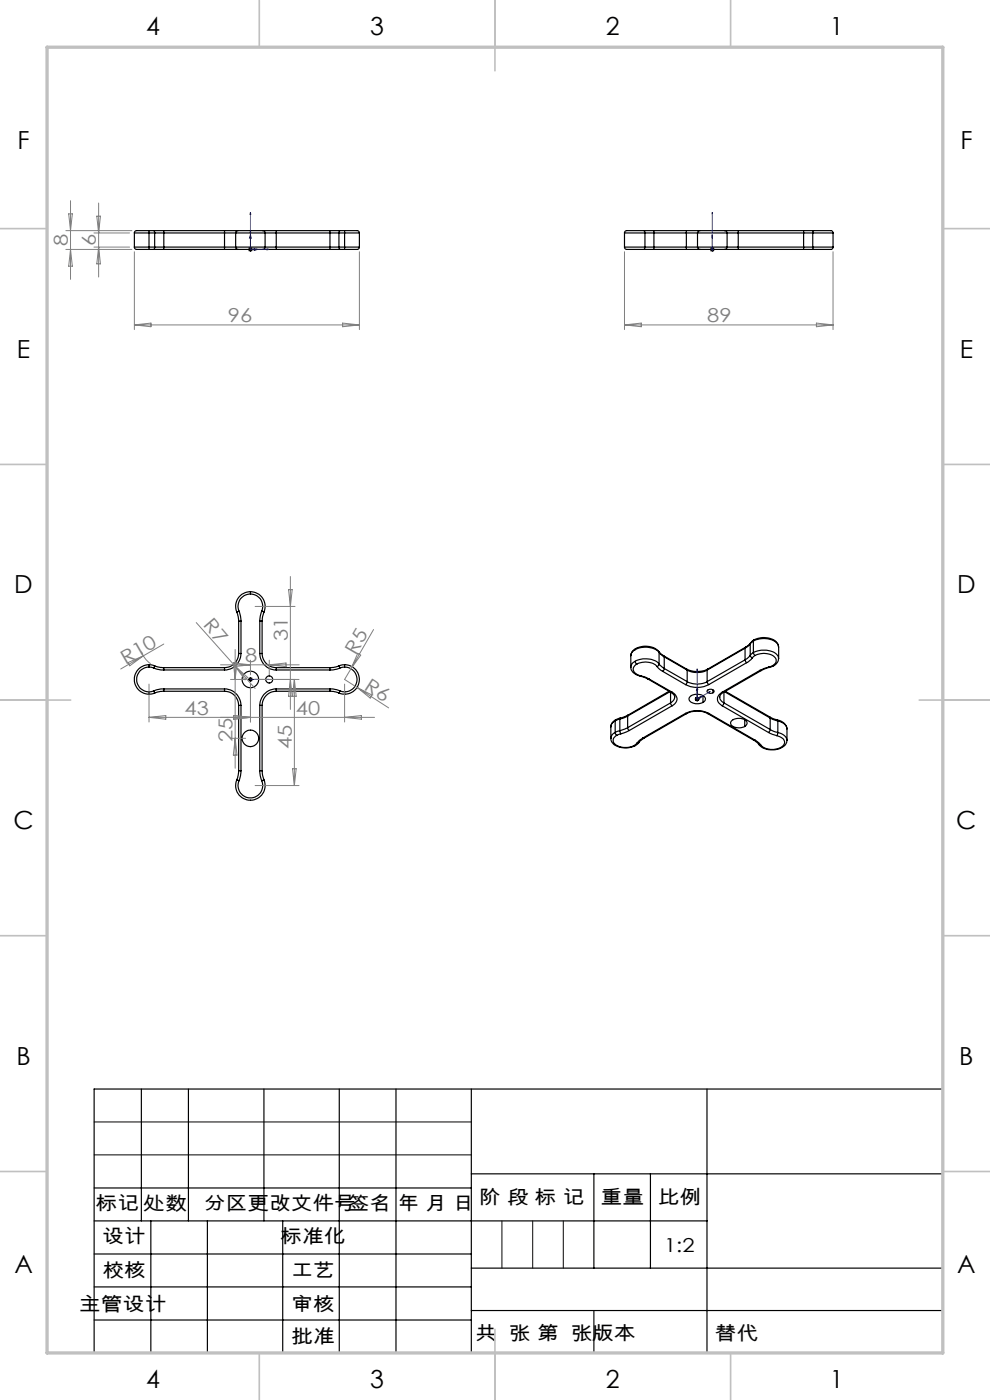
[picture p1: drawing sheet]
<svg xmlns="http://www.w3.org/2000/svg" width="210mm" height="297mm" viewBox="0 0 210 297" stroke-linecap="round" stroke-linejoin="round" font-family="sans-serif">
<g fill="none" stroke="#000" stroke-width=".25">
<path d="M28.5 52.4l.1 .3 .3 .2h2.7M28.5 49.4h3.1M28.5 52.4h3.1M28.5 49.4v3M31.6 48.9h-2.7l-.3 .2-.1 .3M31.6 52.4h1.2M31.6 52.4v.5M31.6 52.9h1M31.6 48.9v.5M31.6 49.4h1.2M31.6 48.9h1M31.6 49.4v3"/>
<path d="M32.6 48.9l.2 .5M32.6 48.9h2.1M32.6 52.9h2.1M32.8 52.4l-.2 .5M32.8 49.4h1.9M32.8 52.4h1.9M32.8 49.4v3M34.7 48.9v.5M34.7 52.4v.5M34.7 49.4v3M34.7 49.4h12.9M34.7 48.9h12.9"/>
<path d="M34.7 52.4h12.9M34.7 52.9h12.9M47.6 52.4v.5M47.6 52.9h2.9M47.6 48.9v.5M47.6 48.9h2.9M47.6 52.4h2.4M47.6 49.4h2.4M47.6 49.4v3M50 52.4l.2 .4 .3 .1M50 49.4h3.1M50 52.4h3.1"/>
<path d="M50 49.4v3M50.5 48.9l-.4 .2-.1 .3M50.5 48.9h2.6M50.5 52.9h2.6M53.1 48.9v.5M53.1 52.9h2.6M53.1 52.4v.5M53.1 48.9h2.6M53.1 52.4h3.1M53.1 49.4h3.1M55.7 48.9l.3 .1 .2 .4M55.7 48.9h2.9"/>
<path d="M55.7 52.9h2.9M56.2 52.4l-.2 .4-.3 .1M56.2 49.4h2.4M56.2 52.4h2.4M56.2 49.4v3M58.6 48.9v.5M58.6 52.4v.5M58.6 49.4v3M58.6 49.4h11.4M58.6 48.9h11.4M58.6 52.4h11.4M58.6 52.9h11.4"/>
<path d="M70 49.4h1.9M70 48.9v.5M70 48.9h2.1M70 52.4h1.9M70 52.4v.5M70 52.9h2.1M70 49.4v3M71.9 52.4h1.2M71.9 49.4h1.2M71.9 52.4l.2 .5M71.9 49.4v3M72.1 52.9h1"/>
<path d="M72.1 48.9l-.2 .5M72.1 48.9h1M73.1 48.9h2.7l.4 .2v.3M73.1 52.4v.5M73.1 48.9v.5M73.1 52.4h3.1M73.1 49.4h3.1M73.1 49.4v3M76.2 52.4v.3l-.4 .2h-2.7M76.2 49.4v3M132.5 49.4h4.3M132.5 52.4h4.3"/>
<path d="M132.5 52.4v.3l.4 .2h3.7M132.5 49.4v3M136.6 48.9l.2 .5M136.6 48.9h-3.7l-.4 .2v.3M136.6 48.9h2.1M136.6 52.9h2.1M136.8 52.4l-.2 .5M136.8 49.4h1.9M136.8 52.4h1.9M136.8 49.4v3M138.7 48.9v.5M138.7 52.4v.5"/>
<path d="M138.7 49.4h6.9M138.7 48.9h6.9M138.7 52.4h6.9M138.7 52.9h6.9M138.7 49.4v3M145.6 48.9v.5M145.6 48.9h2.9M145.6 52.4v.5M145.6 52.9h2.9M145.6 49.4h2.4M145.6 52.4h2.4M145.6 49.4v3"/>
<path d="M148 52.4l.2 .4 .3 .1M148 52.4h6.2M148 49.4h6.2M148 49.4v3M148.5 52.9h5.2M148.5 48.9l-.3 .1-.2 .4M148.5 48.9h5.2M153.7 48.9l.3 .1 .2 .4M153.7 48.9h2.9M153.7 52.9h2.9M154.2 52.4l-.2 .4-.3 .1M154.2 49.4h2.4"/>
<path d="M154.2 52.4h2.4M154.2 49.4v3M156.6 48.9v.5M156.6 52.4v.5M156.6 49.4h13.9M156.6 48.9h13.9M156.6 52.4h13.9M156.6 52.9h13.9M156.6 49.4v3M170.5 52.4h1.9M170.5 52.4v.5M170.5 52.9h2.1"/>
<path d="M170.5 49.4h1.9M170.5 48.9v.5M170.5 48.9h2.1M170.5 49.4v3M172.4 52.4h4.3M172.4 52.4l.2 .5M172.4 49.4h4.3M172.4 49.4v3M172.6 48.9h3.7l.3 .2 .1 .3M172.6 48.9l-.2 .5M176.7 52.4l-.1 .3-.3 .2h-3.7M176.7 49.4v3"/>
<path d="M50.2 129.9l.4 1.9M50.6 138.6a3 3 0 0 1-3 3M50.6 138.6h.5M50.6 131.8h.5M50.6 131.8v6.8M50.7 129.6l.4 2.2M50.7 129.6l-.5 .3M51.1 138.6a3.5 3.5 0 0 1-3.5 3.5M51.1 131.8v6.8M53.1 126a2.6 2.6 0 0 0-2.4 3.6M53.1 126a2.6 2.6 0 0 1 2.4 3.6M53.1 125.5a3.1 3.1 0 0 1 2.9 4.4"/>
<path d="M53.1 125.5v.5M53.1 125.5a3.1 3.1 0 0 0-2.9 4.4M55.1 138.6a3.5 3.5 0 0 0 3.5 3.5M55.1 138.6h.5M55.1 131.8h.5M55.1 131.8v6.8M55.5 129.6l-.4 2.2M55.5 129.6l.5 .3M55.6 138.6a3 3 0 0 0 3 3M55.6 131.8v6.8M56 129.9l-.4 1.9M133.8 139.1v2.5"/>
<path d="M134.7 137.8a4.4 4.4 0 0 1 5.1 .6M134.7 137.8l-.6 .6-.3 .7M134.8 137.6a4.2 4.2 0 0 1 5 .7M134.8 137.6a1.69 1.69 0 0 0-1 1.5M134.8 137.6l-.1 .2M139.8 138.3l1 .8M139.8 138.3v.1M139.8 138.4l1.1 .9M139.8 138.4v2.5M140.8 139.1l.1 .2M140.8 139.1l4.9 2.9M140.9 139.3v2.5"/>
<path d="M140.9 139.3l4.9 2.9M158 140l.4 .6M158 137.5v2.5M158 140l-8 4.6M158 137.5l-8 4.7M158.2 137.3l-.2 .2M158.2 137.3l-8.1 4.7M159.1 139l.1 .3 .4 .3M159.1 139l-1.1 1M159.1 136.6l-1.1 .9M159.1 136.6v2.4M159.2 136.4l-1 .9"/>
<path d="M159.2 136.4l-.1 .2M159.6 139.6l-1.2 1M159.8 138.4l.4 .7M159.8 138.4l-.7 .6M159.8 136l-.7 .6M159.8 136a4.4 4.4 0 0 1 5.2 .7l.2 .6v2.4a2.45 2.45 0 0 0-2.6-1.8 5.4 5.4 0 0 0-2.8 .5M159.8 136v2.4M159.9 135.8a4.2 4.2 0 0 1 5 .7l.2 .8M159.9 135.8l-.7 .6M159.9 135.8l-.1 .2M160.2 139.1l-.6 .5M160.2 139.1a3.6 3.6 0 0 1 4.4 .6 1.18 1.18 0 0 1-.7 1.5"/>
<path d="M165.1 139.7a1.73 1.73 0 0 1-1 1.5M31.6 141.5a2.61 2.61 0 0 0-2.6 2.6 2.61 2.61 0 0 0 2.6 2.7M31.6 141.5l1 .2M31.6 146.8v.5M31.6 141a3.1 3.1 0 0 0-3.1 3.1 3.1 3.1 0 0 0 3.1 3.2M31.6 141v.5M31.6 141l1.2 .2M32.6 146.6l-1 .2M32.6 141.7l.8 .3 1.3 .1M32.6 146.6l.2 .4M32.8 147l-1.2 .3M32.8 141.2l-.2 .5"/>
<path d="M32.8 141.2l1.2 .4h.7M34.7 146.2l-1.3 .1-.8 .3M34.7 146.2v.4M34.7 146.6l-.7 .1-1.2 .3M34.7 141.6v.5M34.7 146.2h12.9M34.7 142.1h12.9M34.7 146.6h12.9M34.7 141.6h12.9M47.6 146.2a3.5 3.5 0 0 1 3.5 3.4M47.6 146.6a3 3 0 0 1 3 3M47.6 146.2v.4"/>
<path d="M47.6 141.6v.5M50.6 149.6h.5M50.6 149.6v13.9M51.1 149.6v13.9M55.1 149.6h.5M55.1 149.6v13.9M55.6 149.6v13.9M58.6 146.2a3.5 3.5 0 0 0-3.5 3.4M58.6 146.6a3 3 0 0 0-3 3M58.6 146.2v.4M58.6 141.6v.5M58.6 146.2h11.4"/>
<path d="M58.6 142.1h11.4M58.6 146.6h11.4M58.6 141.6h11.4M70 146.2l1.3 .1 .8 .3M70 146.6l.7 .1 1.2 .3M70 146.2v.4M70 141.6v.5M71.9 147l1.2 .3M71.9 141.2l-1.2 .4h-.7M71.9 141.2l.2 .5M72.1 141.7l-.8 .3-1.3 .1M72.1 146.6l1 .2"/>
<path d="M72.1 146.6l-.2 .4M73.1 141.5l-1 .2M73.1 141.5a2.61 2.61 0 0 1 2.6 2.6 2.61 2.61 0 0 1-2.6 2.7M73.1 146.8v.5M73.1 141v.5M73.1 141a3.1 3.1 0 0 1 3.1 3.1 3.1 3.1 0 0 1-3.1 3.2M73.1 141l-1.2 .2M129.6 156.7a2.26 2.26 0 0 0 2.3 1.9 4.4 4.4 0 0 0 2.9-.5M129.6 154.2v2.5M130.5 155.4l.3 .6M130.5 155.4l-.7 .5-.2 .8M130.5 152.9l-.7 .6-.2 .7"/>
<path d="M130.5 152.9v2.5M130.6 152.7a1.69 1.69 0 0 0-1 1.5M130.6 152.7l-.1 .2M130.8 156a1.17 1.17 0 0 0-.7 1.2 1.17 1.17 0 0 0 1 1.1 4.2 4.2 0 0 0 3.4-.2M131.5 155l.2 .7M131.5 155l-1 .4M131.5 152.5l-1 .4M131.5 152.5v2.5M131.6 152.3l-1 .4M131.6 152.3l-.1 .2M131.7 155.7l-.9 .3M133.1 154.4l.4 .6"/>
<path d="M133.1 154.4l-1.6 .6M133.1 151.9l-1.6 .6M133.1 151.9v2.5M133.2 151.7l-1.6 .6M133.2 151.7l-.1 .2M133.5 155l-1.8 .7M133.8 141.6a2.22 2.22 0 0 0 2 1.8M134.5 158.1h.3M134.7 140.3a4.5 4.5 0 0 1 5.1 .6M134.7 140.3l.4 .6M134.7 140.3l-.6 .5-.3 .8M135.1 140.9a1.17 1.17 0 0 0-.8 1.2 1.17 1.17 0 0 0 1 1.1l.6 .2"/>
<path d="M135.1 140.9a3.8 3.8 0 0 1 4.2 .5M135.1 157.7l-.6 .4M135.5 157.5l-.7 .6M135.5 157.5l-.4 .2M135.8 143.4l1.7 .7M135.9 143.4l1.8 .7M135.9 143.4h-.1M136.3 156.6l-1.2 1.1M136.3 156.6h.3M136.6 156.6l-1.1 .9M137.5 144.1h.2M137.5 144.1l4.8 2.8"/>
<path d="M137.7 144.1l4.9 2.8M139.3 141.4l1.2 1M139.8 140.9l-.1 .3-.4 .2M139.8 140.9l1.1 .9M140.5 142.4l4.9 2.8M140.9 141.8l-.4 .6M140.9 141.8l4.9 2.8M141.9 146.6l-8.7 5.1M142.1 146.8l-9 5.1M142.2 149.1l.4 .6M142.2 149.1l-9.1 5.3M142.2 146.8v2.3"/>
<path d="M142.3 146.9a1.16 1.16 0 0 1 .8 1.1 1.16 1.16 0 0 1-.9 1.1M142.6 146.9a1.51 1.51 0 0 1 1 1.4 1.51 1.51 0 0 1-1 1.4M142.6 146.9h-.3M142.6 149.7l-9.1 5.3M145.4 151.3a5.6 5.6 0 0 1 5 0M145.4 145.2a5.4 5.4 0 0 0 5 0M145.4 151.3l.3 .1M145.4 151.3l-9.1 5.3M145.7 142a5.2 5.2 0 0 0 4.4 0M145.7 151.4a4.9 4.9 0 0 1 4.4 0M145.7 142l.1 .2M145.7 151.4l-9.1 5.2"/>
<path d="M145.8 144.6l-.4 .6M145.8 144.6a4.5 4.5 0 0 0 4.2 0M145.8 142.2a4.8 4.8 0 0 0 4.2 0M145.8 142.2v2.4M146.3 147.8a2.32 2.32 0 0 1 3.3 .3 1.24 1.24 0 0 1-1.5 1.2 1.58 1.58 0 0 1-1.9-1.1zM149.1 147.6v1.4M150 144.6l.4 .6M150 142.2v2.4M150.1 146.4a.81 .81 0 0 1 1.3 .4 .91 .91 0 0 1-1.4-.2zM150.1 142l-.1 .2M150.1 151.4l9.8 5.7M150.4 151.3l-.3 .1"/>
<path d="M150.4 151.3l9.8 5.7M151.2 146.4v.6M153.2 146.9a1.52 1.52 0 0 0-1 1.4 1.52 1.52 0 0 0 1 1.4M153.2 146.9h.3M153.2 149.7l9.8 5.7M153.5 146.9a1.16 1.16 0 0 0-.8 1.1 1.16 1.16 0 0 0 .9 1.1M153.6 149.1l-.4 .6M153.6 149.1l9.8 5.7M153.6 146.8v2.3M153.7 146.8l9.7 5.5M153.8 146.6l9.5 5.5M155.2 153a2.35 2.35 0 0 1 3.2 .2 1.23 1.23 0 0 1-1.4 1.2 1.76 1.76 0 0 1-2-1z"/>
<path d="M158 152.7v1.4M158.4 140.6l-8 4.6M159.9 157.1l1.1 .8M160.2 157l1.2 1M160.2 157l-.3 .1M161 157.9l.4 .1M161.2 142.2h.3M161.2 142.2l-8 4.7M161.5 142.2l-8 4.7M163 141.5l-1.8 .7M163 155.4l1.8 .7M163 141.5l.2 .1"/>
<path d="M163.2 141.6l-1.7 .6M163.3 152.1l1.6 .6M163.3 152.1l.1 .2M163.4 154.8l-.4 .6M163.4 154.8l1.6 .6M163.4 152.3l1.6 .7M163.4 152.3v2.5M163.9 141.2l-.9 .3M163.9 141.2h.2M164.1 141.2l-.9 .4M164.8 156.1a1.59 1.59 0 0 1 1.6 1.6 3.3 3.3 0 0 1-4.5 .8l-.5-.5M164.9 152.7a2.29 2.29 0 0 1 2 1.9"/>
<path d="M164.9 152.7l.1 .3M165 155.4l-.2 .7M165 155.4a2.14 2.14 0 0 1 1.9 1.7M165 153a2.14 2.14 0 0 1 1.9 1.6M165 153v2.4M166.9 157.1a2.79 2.79 0 0 1-3.2 2 3.2 3.2 0 0 1-2.7-1.2M166.9 154.6v2.5M50.2 165.4a3.1 3.1 0 0 0 2.9 4.4 3.1 3.1 0 0 0 2.9-4.4M50.2 165.4l.5 .2M50.6 163.5l-.4 1.9M50.6 163.5h.5M50.7 165.6a2.62 2.62 0 0 0 2.4 3.7 2.62 2.62 0 0 0 2.4-3.7"/>
<path d="M51.1 163.5l-.1 1.1-.3 1M55.1 163.5l.1 1.1 .3 1M55.1 163.5h.5M55.6 163.5l.4 1.9M56 165.4l-.5 .2M30 231v28M40 231v28M56 231v28M72 231v56M84 231v56M100 231v56M150 231v56"/>
<path d="M200 231h-180v56M20 252h80M20 259h130M32 259v28M44 259v28M60 259v28M100 249h100M126 249v20M138 249v20M20 266h80M20 273h80M100 269h100"/>
<path d="M100 278h100M20 280h80"/>
<circle cx="53.1" cy="156.6" r="1.74"/>
<circle cx="53.1" cy="144.2" r="1.75"/>
<circle cx="57.1" cy="144.1" r=".74"/>
</g>
<g fill="none" stroke="#00f" stroke-width=".21">
<path d="M53.1 45l.1 .5h-.2zM53.1 49.8l.2 .7h-.4zM53.1 45v7.9h3.9M53.9 52.7l.8 .2-.8 .2zM56.7 52.8l.3 .1-.3 .1zM151.1 52.7v.4zM151.1 49.8v.7v-.7M151.1 52.8v.2zM151.1 45v.5v-.5M151.1 52.9h.1M151.1 45v7.9M52.9 144.1h.4z"/>
<path d="M53 144.1h.2zM53.1 144.1h.1M53.1 144.1h3.9M54.7 144.1h-.8h.8M57 144.1h-.3h.3M147.9 141.9l.1 .3h-.2zM147.9 145.7l.1 .6-.3 .1zM147.9 141.9v6.4M148.4 147.8l.6-.2-.6 .5zM149 147.6l-1.1 .7M150.4 146.8l.3-.1-.3 .2zM150.7 146.7l-2.8 1.6"/>
</g>
<g fill="none" stroke="#000" stroke-width=".21">
<path d="M52.6 52.9h1M52.8 52.6l.7 .7M53.1 52.4v1M53.5 52.6l-.7 .7M150.6 52.9h1M150.7 52.6l.7 .7M151.1 52.4v1M151.4 52.6l-.7 .7M52.6 144.1h1M52.8 143.8l.7 .7M53.1 143.6v1M53.5 143.8l-.7 .7"/>
<path d="M147.4 148.3h1M147.5 148l.7 .7M147.9 147.8v1M148.2 148l-.7 .7M20 238h80M20 245h80"/>
</g>
<g fill="none" stroke="#808080" stroke-width=".21">
<path d="M14 48.9h14M14 52.9h14M14.6 45.4h.7l-.3 3.5zM15 42.6v16.7M15 52.9l.3 3.6h-.7zM19.9 49.4h7.6M19.9 52.4h7.6M20.5 45.9h.8l-.4 3.5zM20.9 43.1v15.7M20.9 52.4l.4 3.6h-.8zM28.5 53.4v16.5M76.2 53.4v16.5"/>
<path d="M132.5 53.4v16.5M176.7 53.4v16.5M28.5 68.9h47.7M28.5 68.9l3.5-.4v.8zM72.7 68.5l3.5 .4-3.5 .4zM132.5 68.9h44.2M132.5 68.9l3.5-.4v.8zM173.2 68.5l3.5 .4-3.5 .4zM30 138.3l.1 .2a4.9 4.9 0 0 0 1.9 2.3M30.4 139.1l-4.8 2.8M34.7 136.6l-4.3 2.5M41.6 132.1l12.5 13.9"/>
<path d="M49.9 137.8v25.2M54.1 128.7h8.5M61.2 125.1h.8l-.4 3.6zM61.6 122.3v28.2M75.9 138.6l.6 .4-2.1 2.9zM79.2 133.6l-4.8 8.3M27.1 140.6l3.3-1.5-2.9 2.1zM31.6 145.1v8.1M31.6 152.2h47.8M31.6 152.2l3.6-.4v.8zM46.8 141h16.7M48.9 144.1h3.2"/>
<path d="M48.9 156.6h3.2M49.5 140.6h.8l-.4 3.5zM49.6 151.8l3.5 .4-3.5 .4zM49.6 140.6l3.5 .4-3.5 .4zM49.9 141.3l2.6 2.4-.5 .5zM49.9 156.6l.4 3.6h-.8zM53.1 140v3.2M53.1 145.1v8.1M54.1 144.1h9.3M57.1 140v3.2M57.1 141l3.6-.4v.8zM61.6 144.1l.4 3.6h-.8z"/>
<path d="M62.4 144.1l.4 3.6h-.7zM62.4 144.1v22.5M73.1 145.1v8.1M73.1 152.2l3.6-.4v.8zM74.4 141.9l-1.3 2.2 2.6 1.7M75.7 145.8l6.7 4.4M75.7 145.8l3.2 1.7-.4 .6zM54.1 166.6h9.3M62.1 163.1h.7l-.4 3.5z"/>
</g>
<path d="M106.5 259v10M113 259v10M119.5 259v10" fill="none" stroke="#0a0605" stroke-width=".21"/>
<path d="M126 278v9" fill="none" stroke="#0a0605" stroke-width=".25"/>
<g fill="none" stroke="#c0c0c0" stroke-width=".35">
<path d="M55 0v10M105 0v15M155 0v10M0 48.5h10M200 48.5h10M0 98.5h10M200 98.5h10M0 148.5h15M195 148.5h15M0 198.5h10M200 198.5h10M0 248.5h10"/>
<path d="M200 248.5h10M55 287v10M105 282v15M155 287v10"/>
</g>
<path d="M10 10h190v277h-190z" fill="none" stroke="#c0c0c0" stroke-width=".7"/>
<g fill="#00f">
<path d="M56.7 52.8l.3 .1-.3 .1zM53.1 45l.1 .5h-.2z"/>
<path d="M151.1 52.7v.4zM151.1 49.8v.7zM56.7 144.1h.3zM53 144.1h.2z"/>
<path d="M53.9 144.1h.8zM52.9 144.1h.4zM150.4 146.8l.3-.1-.3 .2zM147.9 141.9l.1 .3h-.2zM148.4 147.8l.6-.2-.6 .5zM147.9 145.7l.1 .6-.3 .1z"/>
<path d="M53.9 52.7l.8 .2-.8 .2zM53.1 49.8l.2 .7h-.4zM151.1 52.8v.2zM151.1 45v.5z"/>
</g>
<g font-size="5.3">
<text x="31" y="7.4">4</text>
<text x="78.5" y="7.4">3</text>
<text x="128.5" y="7.4">2</text>
<text x="176" y="7.4">1</text>
<text x="3.7" y="31.7">F</text>
<text x="203.7" y="31.7">F</text>
<text x="3.6" y="75.9">E</text>
<text x="203.6" y="75.9">E</text>
<text x="3" y="125.9">D</text>
<text x="203" y="125.9">D</text>
<text x="2.9" y="175.9">C</text>
<text x="202.9" y="175.9">C</text>
<text x="3.5" y="225.9">B</text>
<text x="203.5" y="225.9">B</text>
<text x="3" y="270.2">A</text>
<text x="203" y="270.2">A</text>
<text x="31" y="294.4">4</text>
<text x="78.5" y="294.4">3</text>
<text x="128.5" y="294.4">2</text>
<text x="176" y="294.4">1</text>
</g>
<g font-size="4.1" fill="#808080">
<text x="14.4" y="52.3" transform="rotate(-90 14.4 52.3)">8</text>
<text x="20.4" y="52.3" transform="rotate(-90 20.4 52.3)">6</text>
<text x="48.4" y="68.3">96</text>
<text x="150" y="68.3">89</text>
<text x="42.9" y="132.7" transform="rotate(50 42.9 132.7)">R7</text>
<text x="61" y="136" transform="rotate(-90 61 136)">31</text>
<text x="26.6" y="141" transform="rotate(-30 26.6 141)">R10</text>
<text x="52" y="140.5">8</text>
<text x="75.5" y="139.1" transform="rotate(-60 75.5 139.1)">R5</text>
<text x="77" y="146.2" transform="rotate(33 77 146.2)">R6</text>
<text x="39.2" y="151.6">43</text>
<text x="62.8" y="151.6">40</text>
<text x="49.3" y="157.4" transform="rotate(-90 49.3 157.4)">25</text>
<text x="61.9" y="158.9" transform="rotate(-90 61.9 158.9)">45</text>
</g>
<g font-size="4.1">
<text x="20.3" y="256.7">标记</text>
<text x="30.5" y="256.7">处数</text>
<text x="43.3" y="256.7">分区更改文件号签名</text>
<text x="84.4" y="256.7">年 月 日</text>
<text x="101.7" y="255.4">阶 段 标 记</text>
<text x="127.4" y="255.4">重量</text>
<text x="139.5" y="255.4">比例</text>
<text x="21.7" y="263.7">设计</text>
<text x="59.5" y="263.7">标准化</text>
<text x="140.9" y="265.6">1:2</text>
<text x="21.7" y="270.9">校核</text>
<text x="61.8" y="270.8">工艺</text>
<text x="16.7" y="278.1">主管设计</text>
<text x="61.8" y="278.1">审核</text>
<text x="61.8" y="285">批准</text>
<text x="100.8" y="284.2">共 张 第 张版本</text>
</g>
<text font-size="4.1" fill="#0a0605" x="151.6" y="284.3">替代</text>
</svg>
